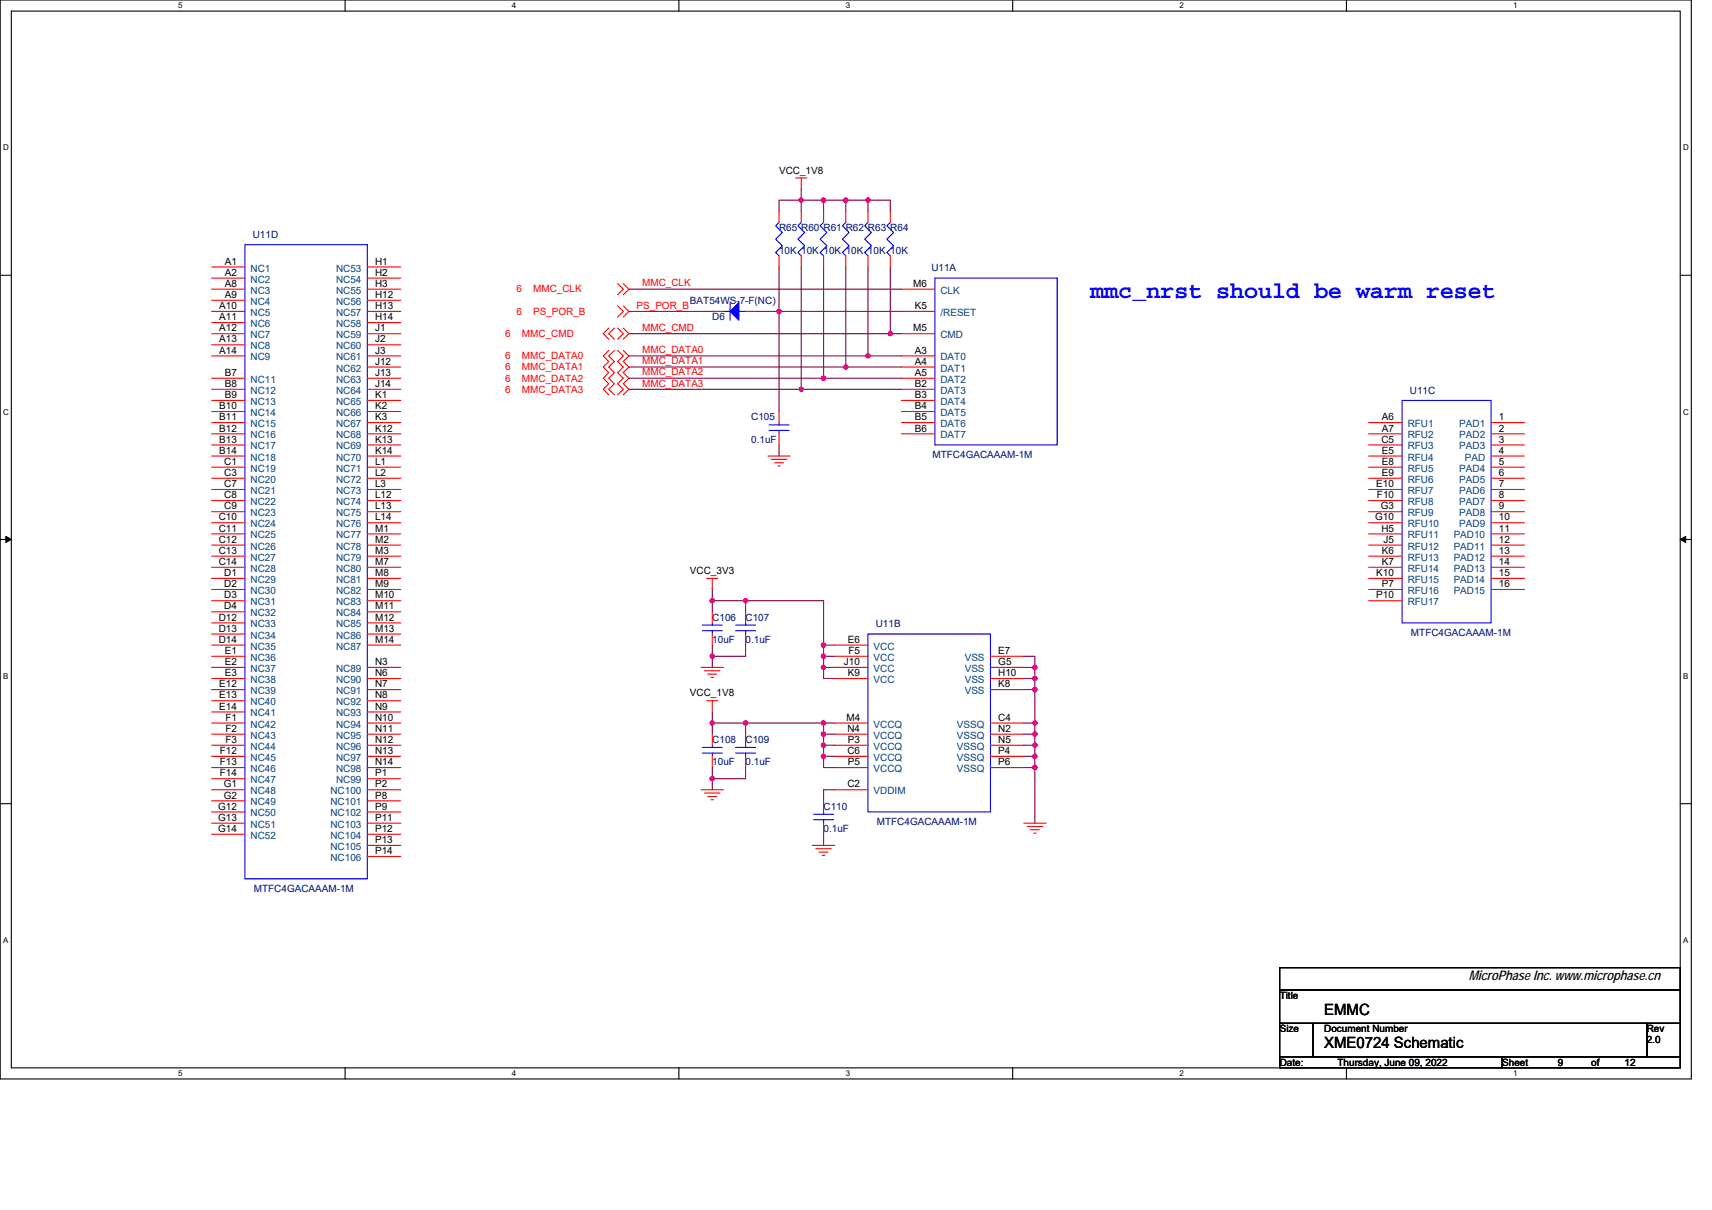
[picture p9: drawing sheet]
<svg xmlns="http://www.w3.org/2000/svg" width="297mm" height="210mm" viewBox="0 0 297 210" stroke-linecap="round" stroke-linejoin="round" font-family="sans-serif">
<path d="M0 0h293.5v187.2h-293.5zM2 1.9h289.5v183.4h-289.5z" fill="none" stroke="#000" stroke-width=".19"/>
<g fill="#fff">
<path d="M30.9 .2h.8v1.6h-.8z"/>
<path d="M30.9 185.5h.8v1.6h-.8z"/>
</g>
<path d="M59.9 0v1.9M59.9 185.3v1.9" fill="none" stroke="#000" stroke-width=".19"/>
<g fill="#fff">
<path d="M88.8 .2h.8v1.6h-.8z"/>
<path d="M88.8 185.5h.8v1.6h-.8z"/>
</g>
<path d="M117.8 0v1.9M117.8 185.3v1.9" fill="none" stroke="#000" stroke-width=".19"/>
<g fill="#fff">
<path d="M146.7 .2h.8v1.6h-.8z"/>
<path d="M146.7 185.5h.8v1.6h-.8z"/>
</g>
<path d="M175.7 0v1.9M175.7 185.3v1.9" fill="none" stroke="#000" stroke-width=".19"/>
<g fill="#fff">
<path d="M204.7 .2h.7v1.6h-.7z"/>
<path d="M204.7 185.5h.7v1.6h-.7z"/>
</g>
<path d="M233.6 0v1.9M233.6 185.3v1.9" fill="none" stroke="#000" stroke-width=".19"/>
<g fill="#fff">
<path d="M262.6 .2h.7v1.6h-.7z"/>
<path d="M262.6 185.5h.7v1.6h-.7z"/>
<path d="M.5 24.8h1v1.6h-1z"/>
<path d="M292 24.8h1v1.6h-1z"/>
<path d="M.5 70.7h1v1.5h-1z"/>
<path d="M292 70.7h1v1.5h-1z"/>
</g>
<path d="M0 47.8h2M291.5 47.8h2" fill="none" stroke="#000" stroke-width=".19"/>
<g fill="#fff">
<path d="M.5 116.5h.9v1.6h-.9z"/>
<path d="M292 116.5h.9v1.6h-.9z"/>
</g>
<path d="M0 93.6h2M291.5 93.6h2" fill="none" stroke="#000" stroke-width=".19"/>
<path d="M1 93.1l1 .5-1 .5zM291.5 93.6l1-.5v1z" fill="#000" stroke="#000" stroke-width=".17"/>
<g fill="#fff">
<path d="M.5 162.4h.9v1.5h-.9z"/>
<path d="M292 162.4h.9v1.5h-.9z"/>
</g>
<path d="M0 139.5h2M291.5 139.5h2M222 167.9h69.5v3.9h-69.5zM222 171.8h69.5v5.8h-69.5zM222 177.6h5.8v5.8h-5.8zM227.8 177.6h57.9v5.8h-57.9zM285.7 177.6h5.8v5.8h-5.8zM222 183.4h38.6v1.9h-38.6zM260.6 183.4h30.9v1.9h-30.9z" fill="none" stroke="#000" stroke-width=".19"/>
<g fill="none" stroke="#f00" stroke-width=".19">
<path d="M135.2 36.7v1.9M138.1 30.9h1.9M139 30.9v1.9M139 36.7v1.9M142.9 36.7v1.9M146.7 36.7v1.9M150.6 36.7v1.9M154.5 36.7v1.9M36.7 46.3h5.8M36.7 48.3h5.8M36.7 50.2h5.8M36.7 52.1h5.8"/>
<path d="M36.7 54h5.8M36.7 56h5.8M36.7 57.9h5.8M36.7 59.8h5.8M63.7 46.3h5.8M63.7 48.3h5.8M63.7 50.2h5.8M63.7 52.1h5.8M63.7 54h5.8M63.7 56h5.8M63.7 57.9h5.8M63.7 59.8h5.8"/>
<path d="M105.6 56.9l-.9 1 .9 1M106.6 56.9l-1 1 1 1M107.2 53.1l.9 .9-.9 1M107.2 49.2l.9 1-.9 1M107.2 56.9l.9 1-.9 1M108.1 53.1l1 .9-1 1M108.1 49.2l1 1-1 1M108.1 56.9l1 1-1 1M123.6 54h1.9M129.4 54h1.9M135.2 44.4v1.9M139 44.4v1.9"/>
<path d="M142.9 44.4v1.9M146.7 44.4v1.9M150.6 44.4v1.9M154.5 44.4v1.9M156.4 50.2h5.8M156.4 54h5.8M156.4 57.9h5.8M36.7 61.8h5.8M36.7 65.6h5.8M36.7 67.6h5.8M36.7 69.5h5.8M36.7 71.4h5.8"/>
<path d="M36.7 73.3h5.8M36.7 75.3h5.8M36.7 77.2h5.8M36.7 79.1h5.8M63.7 69.5h5.8M63.7 71.4h5.8M63.7 73.3h5.8M63.7 75.3h5.8M63.7 77.2h5.8M63.7 79.1h5.8M63.7 61.8h5.8M63.7 63.7h5.8"/>
<path d="M63.7 65.6h5.8M63.7 67.6h5.8M105.6 60.8l-.9 1 .9 .9-.9 1 .9 1-.9 .9 .9 1-.9 1 .9 .9M106.6 60.8l-1 1 1 .9-1 1 1 1-1 .9 1 1-1 1 1 .9M107.2 60.8l.9 1-.9 .9 .9 1-.9 1 .9 .9-.9 1 .9 1-.9 .9M108.1 60.8l1 1-1 .9 1 1-1 1 1 .9-1 1 1 1-1 .9M133.2 79.1h3.9M133.8 79.7h2.7M135.2 71.4v1.9M135.2 75.3v1.9M156.4 61.8h5.8M156.4 63.7h5.8"/>
<path d="M156.4 65.6h5.8M156.4 67.6h5.8M156.4 69.5h5.8M156.4 71.4h5.8M156.4 73.3h5.8M156.4 75.3h5.8M237.5 73.3h5.8M237.5 75.3h5.8M237.5 77.2h5.8M237.5 79.1h5.8M258.7 73.3h5.8M258.7 75.3h5.8"/>
<path d="M258.7 77.2h5.8M258.7 79.1h5.8M36.7 81.1h5.8M36.7 83h5.8M36.7 84.9h5.8M36.7 86.9h5.8M36.7 88.8h5.8M36.7 90.7h5.8M36.7 92.6h5.8M36.7 94.6h5.8M36.7 96.5h5.8M36.7 98.4h5.8"/>
<path d="M63.7 81.1h5.8M63.7 83h5.8M63.7 84.9h5.8M63.7 86.9h5.8M63.7 88.8h5.8M63.7 90.7h5.8M63.7 92.6h5.8M63.7 94.6h5.8M63.7 96.5h5.8M63.7 98.4h5.8M134.4 80.3h1.5M135 80.9h.4"/>
<path d="M237.5 81.1h5.8M237.5 83h5.8M237.5 84.9h5.8M237.5 86.9h5.8M237.5 88.8h5.8M237.5 90.7h5.8M237.5 92.6h5.8M237.5 94.6h5.8M237.5 96.5h5.8M237.5 98.4h5.8M258.7 81.1h5.8M258.7 83h5.8"/>
<path d="M258.7 84.9h5.8M258.7 86.9h5.8M258.7 88.8h5.8M258.7 90.7h5.8M258.7 92.6h5.8M258.7 94.6h5.8M258.7 96.5h5.8M258.7 98.4h5.8M36.7 100.4h5.8M36.7 102.3h5.8M36.7 104.2h5.8M36.7 106.2h5.8"/>
<path d="M36.7 108.1h5.8M36.7 110h5.8M36.7 112h5.8M36.7 113.9h5.8M36.7 115.8h5.8M36.7 117.8h5.8M36.7 119.7h5.8M63.7 100.4h5.8M63.7 102.3h5.8M63.7 104.2h5.8M63.7 106.2h5.8M63.7 108.1h5.8"/>
<path d="M63.7 110h5.8M63.7 112h5.8M63.7 115.8h5.8M63.7 117.8h5.8M63.7 119.7h5.8M121.6 115.8h3.9M122.2 116.4h2.7M122.6 100.4h1.9M122.8 117h1.6M123.4 117.6h.4M123.6 100.4v1.9M123.6 106.2v1.9"/>
<path d="M123.6 110v2M129.4 106.2v1.9M129.4 110v2M144.8 112h5.8M144.8 113.9h5.8M144.8 115.8h5.8M144.8 117.8h5.8M171.8 113.9h5.8M171.8 115.8h5.8M171.8 117.8h5.8M171.8 119.7h5.8M237.5 100.4h5.8"/>
<path d="M237.5 102.3h5.8M237.5 104.2h5.8M258.7 100.4h5.8M258.7 102.3h5.8M36.7 121.6h5.8M36.7 123.5h5.8M36.7 125.5h5.8M36.7 127.4h5.8M36.7 129.3h5.8M36.7 131.3h5.8M36.7 133.2h5.8M36.7 135.1h5.8"/>
<path d="M36.7 137.1h5.8M36.7 139h5.8M63.7 121.6h5.8M63.7 123.5h5.8M63.7 125.5h5.8M63.7 127.4h5.8M63.7 129.3h5.8M63.7 131.3h5.8M63.7 133.2h5.8M63.7 135.1h5.8M63.7 137.1h5.8M63.7 139h5.8"/>
<path d="M121.6 137.1h3.9M122.2 137.6h2.7M122.6 121.6h1.9M122.8 138.2h1.6M123.4 138.8h.4M123.6 121.6v1.9M123.6 127.4v1.9M123.6 131.3v1.9M129.4 127.4v1.9M129.4 131.3v1.9M142.9 139v1.9M144.8 125.5h5.8"/>
<path d="M144.8 127.4h5.8M144.8 129.3h5.8M144.8 131.3h5.8M144.8 133.2h5.8M144.8 137.1h5.8M171.8 125.5h5.8M171.8 127.4h5.8M171.8 129.3h5.8M171.8 133.2h5.8M171.8 131.3h5.8M36.7 140.9h5.8M36.7 142.9h5.8"/>
<path d="M36.7 144.8h5.8M63.7 140.9h5.8M63.7 142.9h5.8M63.7 144.8h5.8M63.7 146.7h5.8M63.7 148.6h5.8M140.9 146.7h3.9M141.5 147.3h2.7M142.1 147.9h1.6M142.7 148.4h.4M142.9 142.9v1.9M177.6 142.9h3.9"/>
<path d="M178.2 143.4h2.7M178.8 144h1.5M179.4 144.6h.4"/>
</g>
<g fill="none" stroke="#00f" stroke-width=".19">
<path d="M135.2 38.6l-.6 .6 1.1 1.1-1.1 1.2 1.1 1.2-1.1 1.1 .6 .6M139 38.6l-.6 .6 1.2 1.1-1.2 1.2 1.2 1.2-1.2 1.1 .6 .6M142.9 38.6l-.6 .6 1.2 1.1-1.2 1.2 1.2 1.2-1.2 1.1 .6 .6M146.7 38.6l-.5 .6 1.1 1.1-1.1 1.2 1.1 1.2-1.1 1.1 .5 .6M150.6 38.6l-.6 .6 1.2 1.1-1.2 1.2 1.2 1.2-1.2 1.1 .6 .6M154.5 38.6l-.6 .6 1.1 1.1-1.1 1.2 1.1 1.2-1.1 1.1 .6 .6M42.5 42.5h21.2v110h-21.2zM125.5 54h1.2M126.7 52.5v3.1M128.2 54h1.2M162.2 48.3h21.2v28.9h-21.2zM133.4 74.7h3.5"/>
<path d="M133.4 73.7h3.5M135.2 73.3v.4M135.2 74.7v.6M243.3 69.5h15.4v38.6h-15.4zM121.9 109.5h3.4M121.9 108.5h3.4M123.6 108.1v.4M123.6 109.5v.5M127.6 109.5h3.5M127.6 108.5h3.5M129.4 108.1v.4M129.4 109.5v.5"/>
<path d="M150.6 110h21.2v30.9h-21.2zM121.9 130.7h3.4M121.9 129.7h3.4M123.6 129.3v.4M123.6 130.7v.6M127.6 130.7h3.5M127.6 129.7h3.5M129.4 129.3v.4M129.4 130.7v.6M141.2 142.3h3.4M141.2 141.3h3.4M142.9 140.9v.4"/>
<path d="M142.9 142.3v.6"/>
</g>
<path d="M128.2 52.5v3.1l-1.5-1.6z" fill-rule="evenodd" fill="#00f" stroke="#00f" stroke-width=".19"/>
<g fill="none" stroke="#800040" stroke-width=".19">
<path d="M139 34.7h-3.8v2M139 32.8v1.9M139 34.7v2M139 34.7h3.9M142.9 34.7v2M142.9 34.7h3.8M146.7 34.7v2M146.7 34.7h3.9M150.6 34.7h3.9v2M150.6 34.7v2M109.1 54h14.5M109.1 57.9h45.4"/>
<path d="M109.1 50.2h47.3M131.3 54h3.9M135.2 54v17.4M135.2 46.3v7.7M135.2 54h21.2M139 46.3v21.3M142.9 46.3v19.3M146.7 46.3v17.4M150.6 46.3v15.5M154.5 57.9h1.9M154.5 46.3v11.6M109.1 61.8h41.5"/>
<path d="M109.1 65.6h33.8M109.1 63.7h37.6M109.1 67.6h29.9M135.2 77.2v1.9M139 67.6h17.4M142.9 65.6h13.5M146.7 63.7h9.7M150.6 61.8h5.8M123.6 102.3v1.9M123.6 113.9v1.9M123.6 104.2v2M123.6 112v1.9h5.8v-1.9"/>
<path d="M123.6 104.2h5.8M129.4 104.2h13.5v7.8M129.4 104.2v2M142.9 115.8h1.9M142.9 113.9h1.9M142.9 112h1.9M142.9 115.8v2h1.9M142.9 113.9v1.9M142.9 112v1.9M177.6 113.9h2v1.9M177.6 115.8h2M177.6 117.8h2"/>
<path d="M177.6 119.7h2M179.6 115.8v2M179.6 117.8v1.9M179.6 119.7v5.8M123.6 123.5v2M123.6 135.1v2M123.6 125.5v1.9M123.6 133.2v1.9h5.8v-1.9M123.6 125.5h5.8M129.4 125.5h13.5M129.4 125.5v1.9M142.9 125.5h1.9"/>
<path d="M142.9 131.3h1.9M142.9 129.3h1.9M142.9 127.4h1.9M142.9 125.5v1.9M142.9 131.3v1.9h1.9M142.9 129.3v2M142.9 127.4v1.9M144.8 137.1h-1.9v1.9M177.6 125.5h2M177.6 127.4h2M177.6 129.3h2M177.6 131.3h2"/>
<path d="M177.6 133.2h2M179.6 125.5v1.9M179.6 127.4v1.9M179.6 129.3v2M179.6 131.3v1.9M179.6 133.2v9.7M142.9 144.8v1.9"/>
</g>
<g fill="#f0f" stroke="#f0f" stroke-width=".19">
<circle cx="150.6" cy="61.8" r=".38"/>
<circle cx="154.5" cy="57.9" r=".38"/>
<circle cx="139" cy="34.7" r=".38"/>
<circle cx="150.6" cy="34.7" r=".38"/>
<circle cx="146.7" cy="34.7" r=".38"/>
<circle cx="142.9" cy="34.7" r=".38"/>
<circle cx="146.7" cy="63.7" r=".38"/>
<circle cx="142.9" cy="65.6" r=".38"/>
<circle cx="139" cy="67.6" r=".38"/>
<circle cx="123.6" cy="125.5" r=".38"/>
<circle cx="123.6" cy="135.1" r=".38"/>
<circle cx="129.4" cy="125.5" r=".38"/>
<circle cx="123.6" cy="113.9" r=".38"/>
<circle cx="129.3" cy="104.2" r=".38"/>
<circle cx="123.6" cy="104.2" r=".38"/>
<circle cx="142.9" cy="115.8" r=".38"/>
<circle cx="142.9" cy="111.9" r=".38"/>
<circle cx="142.9" cy="113.9" r=".38"/>
<circle cx="142.9" cy="125.5" r=".38"/>
<circle cx="142.9" cy="129.3" r=".38"/>
<circle cx="142.9" cy="131.3" r=".38"/>
<circle cx="142.9" cy="127.4" r=".38"/>
<circle cx="179.6" cy="115.8" r=".38"/>
<circle cx="179.6" cy="119.7" r=".38"/>
<circle cx="179.6" cy="117.7" r=".38"/>
<circle cx="179.6" cy="125.5" r=".38"/>
<circle cx="179.6" cy="129.3" r=".38"/>
<circle cx="179.6" cy="127.4" r=".38"/>
<circle cx="179.6" cy="131.3" r=".38"/>
<circle cx="179.6" cy="133.2" r=".38"/>
<circle cx="135.1" cy="54" r=".38"/>
</g>
<text font-size="4" fill="#00f" x="189.2" y="51.6">mmc_nrst should be warm reset</text>
<g font-size="2.7">
<text x="229.8" y="176.1">EMMC</text>
<text x="229.8" y="181.9">XME0724 Schematic</text>
</g>
<text font-size="2.3" x="254.8" y="170.1">MicroPhase Inc. www.microphase.cn</text>
<g font-size="1.7">
<text x="135.2" y="30.1">VCC_1V8</text>
<text x="39" y="45.9">A1</text>
<text x="39" y="47.9">A2</text>
<text x="65.1" y="45.9">H1</text>
<text x="65.1" y="47.9">H2</text>
<text x="38" y="53.6">A10</text>
<text x="39" y="49.8">A8</text>
<text x="39" y="51.7">A9</text>
<text x="65.1" y="49.8">H3</text>
<text x="65.1" y="51.7">H12</text>
<text x="65.1" y="53.6">H13</text>
<text x="158.5" y="49.8">M6</text>
<text x="158.7" y="53.6">K5</text>
<text x="38" y="55.6">A11</text>
<text x="38" y="57.5">A12</text>
<text x="38" y="59.4">A13</text>
<text x="65.1" y="55.6">H14</text>
<text x="65.1" y="57.5">J1</text>
<text x="65.1" y="59.4">J2</text>
<text x="158.5" y="57.5">M5</text>
<text x="38" y="61.4">A14</text>
<text x="39" y="65.2">B7</text>
<text x="65.1" y="61.4">J3</text>
<text x="65.1" y="63.3">J12</text>
<text x="65.1" y="65.2">J13</text>
<text x="158.7" y="61.4">A3</text>
<text x="158.7" y="63.3">A4</text>
<text x="158.7" y="65.2">A5</text>
<text x="38" y="71">B10</text>
<text x="39" y="67.2">B8</text>
<text x="39" y="69.1">B9</text>
<text x="65.1" y="69.1">K1</text>
<text x="65.1" y="71">K2</text>
<text x="65.1" y="67.2">J14</text>
<text x="158.7" y="67.2">B2</text>
<text x="158.7" y="69.1">B3</text>
<text x="158.7" y="71">B4</text>
<text x="38" y="72.9">B11</text>
<text x="38" y="74.9">B12</text>
<text x="38" y="76.8">B13</text>
<text x="65.1" y="72.9">K3</text>
<text x="65.1" y="74.9">K12</text>
<text x="65.1" y="76.8">K13</text>
<text x="158.7" y="72.9">B5</text>
<text x="158.7" y="74.9">B6</text>
<text x="239.7" y="76.8">C5</text>
<text x="239.8" y="72.9">A6</text>
<text x="239.8" y="74.9">A7</text>
<text x="260.1" y="72.9">1</text>
<text x="260.1" y="74.9">2</text>
<text x="260.1" y="76.8">3</text>
<text x="38" y="78.7">B14</text>
<text x="38.9" y="80.7">C1</text>
<text x="38.9" y="82.6">C3</text>
<text x="65.1" y="78.7">K14</text>
<text x="65.1" y="80.7">L1</text>
<text x="65.1" y="82.6">L2</text>
<text x="239.8" y="78.7">E5</text>
<text x="239.8" y="80.7">E8</text>
<text x="239.8" y="82.6">E9</text>
<text x="260.1" y="80.7">5</text>
<text x="260.1" y="82.6">6</text>
<text x="260.1" y="78.7">4</text>
<text x="38.9" y="84.5">C7</text>
<text x="38.9" y="86.5">C8</text>
<text x="38.9" y="88.4">C9</text>
<text x="65.1" y="84.5">L3</text>
<text x="65.1" y="86.5">L12</text>
<text x="65.1" y="88.4">L13</text>
<text x="238.8" y="84.5">E10</text>
<text x="238.9" y="86.5">F10</text>
<text x="239.6" y="88.4">G3</text>
<text x="260.1" y="84.5">7</text>
<text x="260.1" y="86.5">8</text>
<text x="260.1" y="88.4">9</text>
<text x="37.9" y="90.3">C10</text>
<text x="37.9" y="92.2">C11</text>
<text x="37.9" y="94.2">C12</text>
<text x="65.1" y="90.3">L14</text>
<text x="65.1" y="92.2">M1</text>
<text x="65.1" y="94.2">M2</text>
<text x="238.6" y="90.3">G10</text>
<text x="239.7" y="92.2">H5</text>
<text x="240.1" y="94.2">J5</text>
<text x="260.1" y="90.3">10</text>
<text x="260.1" y="92.2">11</text>
<text x="260.1" y="94.2">12</text>
<text x="37.9" y="96.1">C13</text>
<text x="37.9" y="98">C14</text>
<text x="38.9" y="100">D1</text>
<text x="38.9" y="101.9">D2</text>
<text x="65.1" y="96.1">M3</text>
<text x="65.1" y="98">M7</text>
<text x="65.1" y="100">M8</text>
<text x="65.1" y="101.9">M9</text>
<text x="119.7" y="99.6">VCC_3V3</text>
<text x="238.8" y="100">K10</text>
<text x="239.8" y="96.1">K6</text>
<text x="239.8" y="98">K7</text>
<text x="239.8" y="101.9">P7</text>
<text x="260.1" y="96.1">13</text>
<text x="260.1" y="98">14</text>
<text x="260.1" y="100">15</text>
<text x="260.1" y="101.9">16</text>
<text x="37.9" y="107.7">D12</text>
<text x="38.9" y="103.8">D3</text>
<text x="38.9" y="105.8">D4</text>
<text x="65.1" y="103.8">M10</text>
<text x="65.1" y="105.8">M11</text>
<text x="65.1" y="107.7">M12</text>
<text x="238.8" y="103.8">P10</text>
<text x="37.9" y="109.6">D13</text>
<text x="37.9" y="111.5">D14</text>
<text x="39" y="113.5">E1</text>
<text x="65.1" y="109.6">M13</text>
<text x="65.1" y="111.5">M14</text>
<text x="147.1" y="111.5">E6</text>
<text x="147.2" y="113.5">F5</text>
<text x="173.2" y="113.5">E7</text>
<text x="38" y="119.3">E12</text>
<text x="39" y="115.4">E2</text>
<text x="39" y="117.3">E3</text>
<text x="65.1" y="115.4">N3</text>
<text x="65.1" y="117.3">N6</text>
<text x="65.1" y="119.3">N7</text>
<text x="146.4" y="115.4">J10</text>
<text x="147.1" y="117.3">K9</text>
<text x="173.2" y="115.4">G5</text>
<text x="173.2" y="117.3">H10</text>
<text x="173.2" y="119.3">K8</text>
<text x="38" y="121.2">E13</text>
<text x="38" y="123.1">E14</text>
<text x="39.1" y="125.1">F1</text>
<text x="65.1" y="121.2">N8</text>
<text x="65.1" y="123.1">N9</text>
<text x="65.1" y="125.1">N10</text>
<text x="119.7" y="120.8">VCC_1V8</text>
<text x="146.9" y="125.1">M4</text>
<text x="173.2" y="125.1">C4</text>
<text x="38.1" y="130.9">F12</text>
<text x="39.1" y="127">F2</text>
<text x="39.1" y="128.9">F3</text>
<text x="65.1" y="127">N11</text>
<text x="65.1" y="128.9">N12</text>
<text x="65.1" y="130.9">N13</text>
<text x="147" y="127">N4</text>
<text x="147" y="130.9">C6</text>
<text x="147.1" y="128.9">P3</text>
<text x="173.2" y="127">N2</text>
<text x="173.2" y="128.9">N5</text>
<text x="173.2" y="130.9">P4</text>
<text x="38.1" y="132.8">F13</text>
<text x="38.1" y="134.7">F14</text>
<text x="38.8" y="136.7">G1</text>
<text x="65.1" y="132.8">N14</text>
<text x="65.1" y="134.7">P1</text>
<text x="65.1" y="136.7">P2</text>
<text x="147" y="136.7">C2</text>
<text x="147.1" y="132.8">P5</text>
<text x="173.2" y="132.8">P6</text>
<text x="37.8" y="140.5">G12</text>
<text x="37.8" y="142.5">G13</text>
<text x="38.8" y="138.6">G2</text>
<text x="65.1" y="138.6">P8</text>
<text x="65.1" y="140.5">P9</text>
<text x="65.1" y="142.5">P11</text>
<text x="37.8" y="144.4">G14</text>
<text x="65.1" y="144.4">P12</text>
<text x="65.1" y="146.3">P13</text>
<text x="65.1" y="148.2">P14</text>
<text x="222" y="173.4">Title</text>
<text x="222" y="179.1">Size</text>
<text x="229.8" y="179.1">Document Number</text>
<text x="285.7" y="179.1">Rev</text>
<text x="222" y="184.9">Date:</text>
<text x="232.1" y="184.9">Thursday, June 09, 2022</text>
<text x="260.6" y="184.9">Sheet</text>
<text x="270.3" y="184.9">9</text>
<text x="276.1" y="184.9">of</text>
<text x="281.9" y="184.9">12</text>
<text x="285.7" y="181.1">2.0</text>
</g>
<g font-size="1.7" fill="#000080">
<text x="43.9" y="41.3">U11D</text>
<text x="135.2" y="40.2">R65 R60 R61 R62 R63 R64</text>
<text x="135.2" y="44">10K 10K 10K 10K 10K 10K</text>
<text x="161.6" y="47.1">U11A</text>
<text x="119.7" y="52.7">BAT54WS-7-F(NC)</text>
<text x="123.6" y="55.6">D6</text>
<text x="244.6" y="68.3">U11C</text>
<text x="130.3" y="73">C105</text>
<text x="130.3" y="76.8">0.1uF</text>
<text x="161.8" y="79.5">MTFC4GACAAAM-1M</text>
<text x="123.6" y="107.7">C106</text>
<text x="129.4" y="107.7">C107</text>
<text x="123.6" y="111.6">10uF</text>
<text x="129.4" y="111.6">0.1uF</text>
<text x="152" y="108.9">U11B</text>
<text x="244.8" y="110.4">MTFC4GACAAAM-1M</text>
<text x="123.6" y="128.9">C108</text>
<text x="129.4" y="128.9">C109</text>
<text x="123.6" y="132.8">10uF</text>
<text x="129.4" y="132.8">0.1uF</text>
<text x="142.9" y="140.5">C110</text>
<text x="152.1" y="143.2">MTFC4GACAAAM-1M</text>
<text x="142.9" y="144.4">0.1uF</text>
<text x="44" y="154.8">MTFC4GACAAAM-1M</text>
</g>
<g font-size="1.7" fill="#004080">
<text x="43.5" y="47.1">NC1</text>
<text x="58.3" y="47.1">NC53</text>
<text x="43.5" y="49">NC2</text>
<text x="43.5" y="51">NC3</text>
<text x="43.5" y="52.9">NC4</text>
<text x="58.3" y="49">NC54</text>
<text x="58.3" y="51">NC55</text>
<text x="58.3" y="52.9">NC56</text>
<text x="163.2" y="51">CLK</text>
<text x="43.5" y="54.8">NC5</text>
<text x="43.5" y="56.8">NC6</text>
<text x="43.5" y="58.7">NC7</text>
<text x="58.3" y="54.8">NC57</text>
<text x="58.3" y="56.8">NC58</text>
<text x="58.3" y="58.7">NC59</text>
<text x="163.2" y="54.8">/RESET</text>
<text x="163.2" y="58.7">CMD</text>
<text x="43.5" y="60.6">NC8</text>
<text x="43.5" y="62.5">NC9</text>
<text x="58.3" y="60.6">NC60</text>
<text x="58.3" y="62.5">NC61</text>
<text x="58.3" y="64.5">NC62</text>
<text x="163.2" y="62.5">DAT0</text>
<text x="163.2" y="64.5">DAT1</text>
<text x="43.5" y="66.4">NC11</text>
<text x="43.5" y="68.3">NC12</text>
<text x="43.5" y="70.3">NC13</text>
<text x="58.3" y="70.3">NC65</text>
<text x="58.3" y="66.4">NC63</text>
<text x="58.3" y="68.3">NC64</text>
<text x="163.2" y="66.4">DAT2</text>
<text x="163.2" y="68.3">DAT3</text>
<text x="163.2" y="70.3">DAT4</text>
<text x="43.5" y="72.2">NC14</text>
<text x="43.5" y="74.1">NC15</text>
<text x="43.5" y="76.1">NC16</text>
<text x="43.5" y="78">NC17</text>
<text x="58.3" y="72.2">NC66</text>
<text x="58.3" y="74.1">NC67</text>
<text x="58.3" y="76.1">NC68</text>
<text x="58.3" y="78">NC69</text>
<text x="163.2" y="72.2">DAT5</text>
<text x="163.2" y="74.1">DAT6</text>
<text x="163.2" y="76.1">DAT7</text>
<text x="244.2" y="74.1">RFU1</text>
<text x="244.2" y="76.1">RFU2</text>
<text x="244.2" y="78">RFU3</text>
<text x="253.2" y="74.1">PAD1</text>
<text x="253.2" y="76.1">PAD2</text>
<text x="253.2" y="78">PAD3</text>
<text x="43.5" y="79.9">NC18</text>
<text x="43.5" y="81.9">NC19</text>
<text x="43.5" y="83.8">NC20</text>
<text x="58.3" y="79.9">NC70</text>
<text x="58.3" y="81.9">NC71</text>
<text x="58.3" y="83.8">NC72</text>
<text x="244.2" y="79.9">RFU4</text>
<text x="244.2" y="81.9">RFU5</text>
<text x="244.2" y="83.8">RFU6</text>
<text x="253.2" y="81.9">PAD4</text>
<text x="253.2" y="83.8">PAD5</text>
<text x="254.2" y="79.9">PAD</text>
<text x="43.5" y="85.7">NC21</text>
<text x="43.5" y="87.7">NC22</text>
<text x="43.5" y="89.6">NC23</text>
<text x="58.3" y="85.7">NC73</text>
<text x="58.3" y="87.7">NC74</text>
<text x="58.3" y="89.6">NC75</text>
<text x="244.2" y="85.7">RFU7</text>
<text x="244.2" y="87.7">RFU8</text>
<text x="244.2" y="89.6">RFU9</text>
<text x="253.2" y="85.7">PAD6</text>
<text x="253.2" y="87.7">PAD7</text>
<text x="253.2" y="89.6">PAD8</text>
<text x="43.5" y="91.5">NC24</text>
<text x="43.5" y="93.4">NC25</text>
<text x="43.5" y="95.4">NC26</text>
<text x="58.3" y="91.5">NC76</text>
<text x="58.3" y="93.4">NC77</text>
<text x="58.3" y="95.4">NC78</text>
<text x="244.2" y="91.5">RFU10</text>
<text x="244.2" y="93.4">RFU11</text>
<text x="244.2" y="95.4">RFU12</text>
<text x="252.2" y="93.4">PAD10</text>
<text x="252.2" y="95.4">PAD11</text>
<text x="253.2" y="91.5">PAD9</text>
<text x="43.5" y="97.3">NC27</text>
<text x="43.5" y="99.2">NC28</text>
<text x="43.5" y="101.2">NC29</text>
<text x="58.3" y="97.3">NC79</text>
<text x="58.3" y="99.2">NC80</text>
<text x="58.3" y="101.2">NC81</text>
<text x="244.2" y="97.3">RFU13</text>
<text x="244.2" y="99.2">RFU14</text>
<text x="244.2" y="101.2">RFU15</text>
<text x="252.2" y="97.3">PAD12</text>
<text x="252.2" y="99.2">PAD13</text>
<text x="252.2" y="101.2">PAD14</text>
<text x="43.5" y="103.1">NC30</text>
<text x="43.5" y="105">NC31</text>
<text x="43.5" y="107">NC32</text>
<text x="58.3" y="103.1">NC82</text>
<text x="58.3" y="105">NC83</text>
<text x="58.3" y="107">NC84</text>
<text x="244.2" y="103.1">RFU16</text>
<text x="244.2" y="105">RFU17</text>
<text x="252.2" y="103.1">PAD15</text>
<text x="43.5" y="108.9">NC33</text>
<text x="43.5" y="110.8">NC34</text>
<text x="43.5" y="112.7">NC35</text>
<text x="58.3" y="108.9">NC85</text>
<text x="58.3" y="110.8">NC86</text>
<text x="58.3" y="112.7">NC87</text>
<text x="151.6" y="112.7">VCC</text>
<text x="43.5" y="114.7">NC36</text>
<text x="43.5" y="116.6">NC37</text>
<text x="43.5" y="118.5">NC38</text>
<text x="58.3" y="116.6">NC89</text>
<text x="58.3" y="118.5">NC90</text>
<text x="151.6" y="114.7">VCC</text>
<text x="151.6" y="116.6">VCC</text>
<text x="151.6" y="118.5">VCC</text>
<text x="167.4" y="114.7">VSS</text>
<text x="167.4" y="116.6">VSS</text>
<text x="167.4" y="118.5">VSS</text>
<text x="43.5" y="120.5">NC39</text>
<text x="43.5" y="122.4">NC40</text>
<text x="43.5" y="124.3">NC41</text>
<text x="58.3" y="120.5">NC91</text>
<text x="58.3" y="122.4">NC92</text>
<text x="58.3" y="124.3">NC93</text>
<text x="167.4" y="120.5">VSS</text>
<text x="43.5" y="126.3">NC42</text>
<text x="43.5" y="128.2">NC43</text>
<text x="43.5" y="130.1">NC44</text>
<text x="58.3" y="126.3">NC94</text>
<text x="58.3" y="128.2">NC95</text>
<text x="58.3" y="130.1">NC96</text>
<text x="151.6" y="126.3">VCCQ</text>
<text x="151.6" y="128.2">VCCQ</text>
<text x="151.6" y="130.1">VCCQ</text>
<text x="166" y="126.3">VSSQ</text>
<text x="166" y="128.2">VSSQ</text>
<text x="166" y="130.1">VSSQ</text>
<text x="43.5" y="132">NC45</text>
<text x="43.5" y="134">NC46</text>
<text x="43.5" y="135.9">NC47</text>
<text x="43.5" y="137.8">NC48</text>
<text x="57.3" y="137.8">NC100</text>
<text x="58.3" y="132">NC97</text>
<text x="58.3" y="134">NC98</text>
<text x="58.3" y="135.9">NC99</text>
<text x="151.6" y="132">VCCQ</text>
<text x="151.6" y="134">VCCQ</text>
<text x="151.6" y="137.8">VDDIM</text>
<text x="166" y="134">VSSQ</text>
<text x="166" y="132">VSSQ</text>
<text x="43.5" y="139.8">NC49</text>
<text x="43.5" y="141.7">NC50</text>
<text x="43.5" y="143.6">NC51</text>
<text x="57.3" y="139.8">NC101</text>
<text x="57.3" y="141.7">NC102</text>
<text x="57.3" y="143.6">NC103</text>
<text x="43.5" y="145.6">NC52</text>
<text x="57.3" y="145.6">NC104</text>
<text x="57.3" y="147.5">NC105</text>
<text x="57.3" y="149.4">NC106</text>
</g>
<g font-size="1.7" fill="#f00">
<text x="89.6" y="50.8">6</text>
<text x="92.5" y="50.8">MMC_CLK</text>
<text x="110.4" y="53.6">PS_POR_B</text>
<text x="111.4" y="49.7">MMC_CLK</text>
<text x="87.7" y="58.5">6</text>
<text x="89.6" y="54.6">6</text>
<text x="90.6" y="58.5">MMC_CMD</text>
<text x="92.5" y="54.6">PS_POR_B</text>
<text x="111.4" y="57.4">MMC_CMD</text>
<text x="87.7" y="62.4">6</text>
<text x="87.7" y="64.3">6</text>
<text x="90.6" y="62.4">MMC_DATA0</text>
<text x="90.6" y="64.3">MMC_DATA1</text>
<text x="111.4" y="63.2">MMC_DATA1</text>
<text x="111.4" y="65.2">MMC_DATA2</text>
<text x="111.4" y="61.3">MMC_DATA0</text>
<text x="87.7" y="66.2">6</text>
<text x="87.7" y="68.1">6</text>
<text x="90.6" y="66.2">MMC_DATA2</text>
<text x="90.6" y="68.1">MMC_DATA3</text>
<text x="111.4" y="67.1">MMC_DATA3</text>
</g>
<g font-size="1.4">
<text x="30.9" y="1.5">5</text>
<text x="88.8" y="1.5">4</text>
<text x="146.7" y="1.5">3</text>
<text x="204.7" y="1.5">2</text>
<text x="262.6" y="1.5">1</text>
<text x=".5" y="26.1">D</text>
<text x="292" y="26.1">D</text>
<text x=".5" y="71.9">C</text>
<text x="292" y="71.9">C</text>
<text x=".5" y="117.8">B</text>
<text x="292" y="117.8">B</text>
<text x=".5" y="163.6">A</text>
<text x="292" y="163.6">A</text>
<text x="30.9" y="186.8">5</text>
<text x="88.8" y="186.8">4</text>
<text x="146.7" y="186.8">3</text>
<text x="204.7" y="186.8">2</text>
<text x="262.6" y="186.8">1</text>
</g>
</svg>
